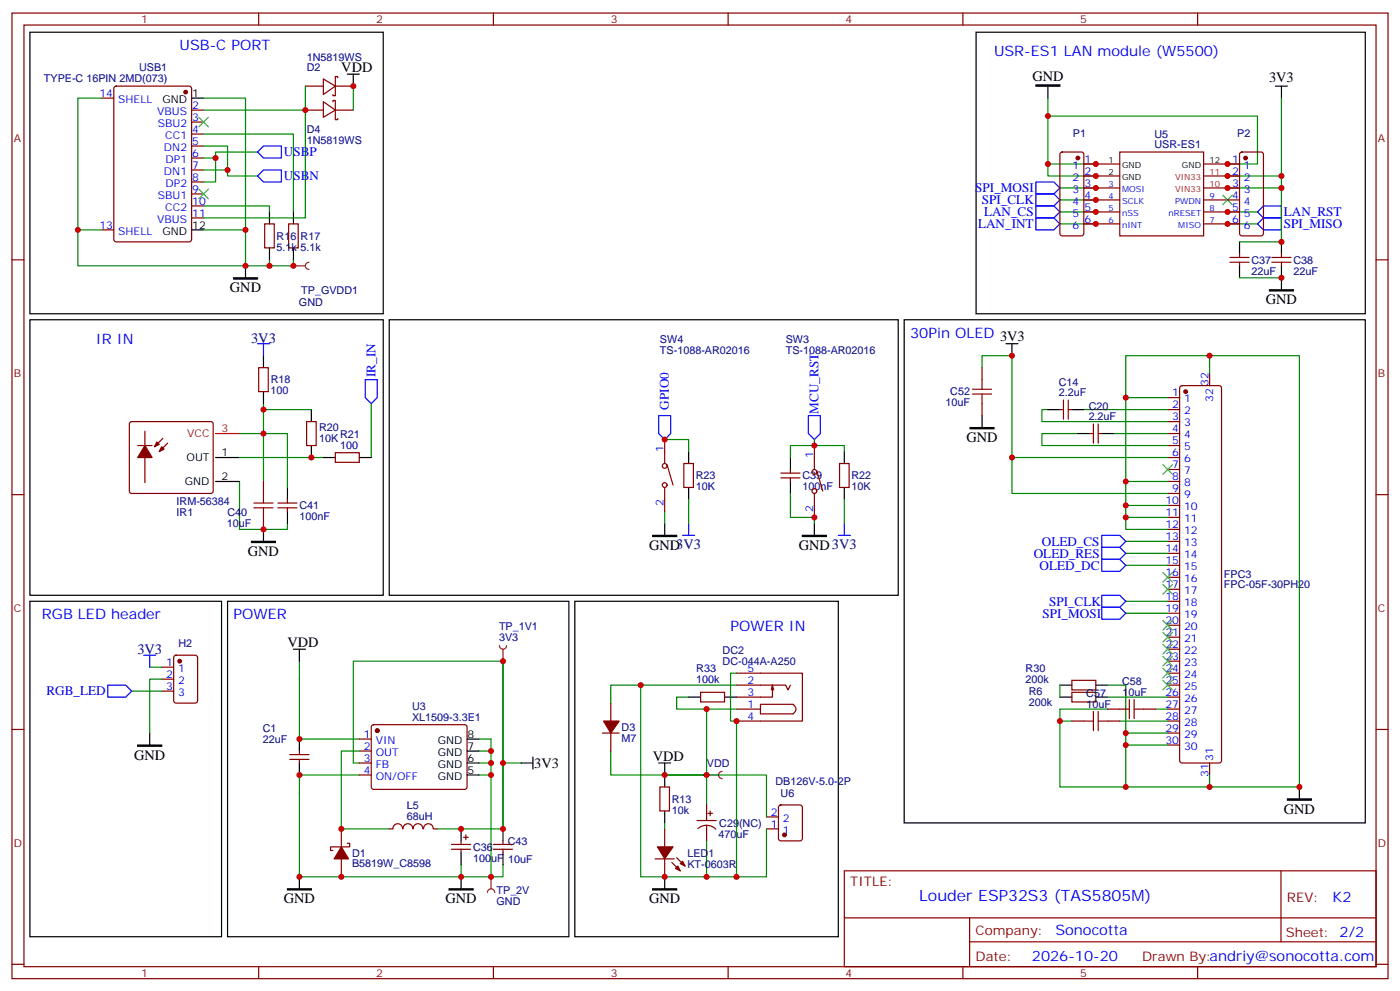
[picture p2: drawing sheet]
<svg xmlns="http://www.w3.org/2000/svg" width="412mm" height="292mm" viewBox="0 0 412 292" stroke-linecap="round" stroke-linejoin="round" font-family="sans-serif">
<g fill="none" stroke="#870000" stroke-width=".35">
<path d="M3.5 3.8h405.4v284.4h-405.4zM7.1 7.4h398.2v277.3h-398.2zM76.2 3.8v3.6M145.3 3.8v3.6M214.5 3.8v3.6M283.6 3.8v3.6M352.8 3.8v3.6M3.5 76.5h3.6M78 65.9h2.8v7.1h-2.8zM85 65.9h2.8v7.1h-2.8zM405.3 76.5h3.6M3.5 145.7h3.6"/>
<path d="M405.3 145.7h3.6M3.5 214.8h3.6M405.3 214.8h3.6M248.7 256.4h156.6v28.3h-156.6zM377.3 256.5v20.8M248.7 270.3h156.5M285.6 277.3h119.6M285.6 270.3v14.1M3.5 284h3.6M76.2 284.7v3.5M145.3 284.7v3.5M214.5 284.7v3.5"/>
<path d="M283.6 284.7v3.5M352.8 284.7v3.5M405.3 284h3.6"/>
</g>
<path d="M79.4 76.5v1.8h-7.1M86.4 76.5v1.8h-7M70.6 141.8v14.1h14.1v-1.8" fill="none" stroke="#008700" stroke-width=".35"/>
<path d="M79.4 62.4v3.5M79.4 73v3.5M86.4 62.4v3.5M86.4 73v3.5" fill="none" stroke="#000" stroke-width=".35"/>
<path d="M38.3 124.3l.5-.2h23.3l.5 .2 .2 .5v19.8l-.2 .5-.5 .2h-23.3l-.5-.2-.2-.5v-19.8z" fill="#fff" stroke="#870000" stroke-width=".35"/>
<g fill="none" stroke="#000" stroke-width=".35">
<path d="M8.8 9.5h104.1v82.9h-104.1zM287.5 9.5h114.7v82.9h-114.7zM56.4 28.9h3.6M308.7 25.4v3.5M375.7 25.4h3.5M377.5 25.4v3.5M56.4 67.7h3.6M72.3 78.3v3.5M365.1 71.2v3.6M365.1 78.3v3.5M377.5 71.2v3.6M377.5 78.3v7"/>
<path d="M8.8 94.2h104.1v81.1h-104.1zM114.7 94.2h149.9v81.1h-149.9zM77.6 104.7v3.6M77.6 115.3v3.6M63.5 134.7h7.1M91.7 120.6v3.5M91.7 131.2v3.5M95.2 134.7h3.6M105.8 134.7h3.6M202.8 133v3.5M232.8 134.7v3.6M248.7 133v3.5"/>
<path d="M63.5 141.8h7.1M77.6 155.9v3.5M84.7 143.5v3.6M84.7 150.6v3.5M195.8 154.1v3.6M202.8 143.5v3.6M232.8 141.8v3.5M239.9 154.1v3.6M248.7 143.5v3.6"/>
</g>
<path d="M63.5 127.7h7.1" fill="none" stroke="#f00" stroke-width=".35"/>
<g fill="#870000" stroke="#870000" stroke-width=".35">
<path d="M42.7 131.2l2.1 3.5h-4.2z"/>
<path d="M47.6 131.6l.7 .7-1.4 .7z"/>
<path d="M46.2 130.1l.7 .7-1.4 .8z"/>
<circle cx="54.7" cy="27.1" r=".53"/>
</g>
<g fill="none" stroke="#870000" stroke-width=".35">
<path d="M30 28.9h3.5M33.7 25.6l.5-.2h21.5l.7 .4v44.7l-.4 .7h-21.8l-.6-.4-.1-44.7zM56.4 32.4h3.6M56.4 35.9h3.6M56.4 39.5h3.6M56.4 43h3.6M56.4 46.5h3.6M56.4 50.1h3.6M56.4 53.6h3.6M56.4 57.1h3.6M322.8 48.3h7M322.8 51.8h7"/>
<path d="M322.8 55.4h7M322.8 58.9h7M329.8 44.8h24.7v24.7h-24.7zM354.5 48.3h7.1M354.5 51.8h7.1M354.5 55.4h7.1M354.5 58.9h7.1M30 67.7h3.5M56.4 60.6h3.6M56.4 64.2h3.6M322.8 62.4h7M322.8 65.9h7"/>
<path d="M354.5 62.4h7.1M354.5 65.9h7.1M362.3 77.2h5.6M362.3 75.8h5.6M365.1 74.8v1M365.1 77.2v1.1M374.6 77.2h5.7M374.6 75.8h5.7M377.5 74.8v1M377.5 77.2v1.1M76.2 108.3h2.8v7h-2.8zM40.6 131.2h4.2"/>
<path d="M42.7 127v15.1M48 129.1l-2.5 2.5M49.4 130.5l-2.5 2.5M90.3 124.1h2.8v7.1h-2.8zM98.8 133.3h7v2.8h-7zM201.4 136.5h2.9v7h-2.9zM230 139.3h5.7M232.8 138.3v1M247.3 136.5h2.8v7h-2.8zM77.6 141.8v3.5M77.6 152.4v3.5M81.8 148.1h5.7"/>
<path d="M81.8 149.5h5.7M84.7 147.1v1M84.7 149.5v1.1M230 140.7h5.7M232.8 140.7v1.1"/>
</g>
<path d="M305.2 25h7v.4h-7zM68.8 81.8h7v.4h-7zM373.9 85.3h7.1v.4h-7.1zM74.1 159.4h7v.4h-7zM192.3 157.7h7v.3h-7zM236.4 157.7h7v.3h-7z" fill="#000" stroke="#000" stroke-width=".35"/>
<g fill="none" stroke="#008700" stroke-width=".35">
<path d="M30 28.9h-7.1v38.8h7.1M60 28.9h12.3v38.8M60 32.4h30v31.8h-30M60 39.5h26.4v22.9M308.7 28.9v19.4h14.1M308.7 34.2h61.7v14.1h-8.8M377.5 28.9v22.9h-15.9M60 43h7v8.8h8.8M60 46.5h3.5M60 50.1h7M75.8 44.8h-12.3v8.8h-3.5M308.7 48.3v3.5h14.1"/>
<path d="M312.2 55.4h10.6M312.2 58.9h10.6M377.5 51.8v3.6h-15.9M377.5 55.4v15.8h-12.4M22.9 67.7v10.6h49.4v-10.6h-12.3M60 60.6h19.4v1.8M312.2 62.4h10.6M312.2 65.9h10.6M361.6 62.4h8.8M361.6 65.9h8.8M365.1 81.8h12.4M77.6 118.9v22.9"/>
<path d="M109.4 118.9v15.8M70.6 127.7h14.1v15.8M70.6 134.7h24.6M77.6 120.6h14.1M195.8 129.4h7v3.6M239.9 131.2h8.8v1.8M195.8 150.6v3.5M202.8 147.1v7M248.7 147.1v7"/>
</g>
<path d="M74.8 149.5h5.6M74.8 148.1h5.6M77.6 145.3v2.8M77.6 149.5v2.9" fill="none" stroke="#a10000" stroke-width=".35"/>
<g fill="none" stroke="#00f" stroke-width=".35">
<path d="M75.8 44.8l1.8-1.8h5.3v3.5h-5.3zM75.8 51.8l1.8-1.7h5.3v3.5h-5.3zM305.2 53.6h5.2l1.8 1.8-1.8 1.7h-5.2zM305.2 57.1h5.2l1.8 1.8-1.8 1.7h-5.2zM305.2 60.6h5.2l1.8 1.8-1.8 1.8h-5.2zM305.2 64.2h5.2l1.8 1.7-1.8 1.8h-5.2zM370.4 65.9l1.8-1.7h5.3v3.5h-5.3zM370.4 62.4l1.8-1.8h5.3v3.6h-5.3zM75.8 101.2h3.6M77.6 101.2v3.5M107.6 111.8h3.5v5.3l-1.7 1.8-1.8-1.8zM194 122.4h3.6v5.3l-1.8 1.7-1.8-1.7z"/>
<path d="M238.1 122.4h3.6v5.3l-1.8 1.7-1.8-1.7zM201.1 157.7h3.5M202.8 154.1v3.6M246.9 157.7h3.6M248.7 154.1v3.6"/>
</g>
<path d="M58.6 34.5l2.8 2.9M61.4 34.5l-2.8 2.9M58.6 55.7l2.8 2.8M61.4 55.7l-2.8 2.8M360.2 57.5l2.8 2.8M363 57.5l-2.8 2.8" fill="none" stroke="#3c3" stroke-width=".35"/>
<path d="M86.4 78.3h3.6M91 77.2a1.06 1.06 0 0 0-1 1.1 1.06 1.06 0 0 0 1 1" fill="none" stroke="#8c2424" stroke-width=".35"/>
<circle cx="86.4" cy="78.3" r=".18" fill="#8c2424"/>
<g fill="none" stroke="#000" stroke-width=".35">
<path d="M266.3 94.2h135.9v148.1h-135.9zM296.3 101.2h3.6M298.1 101.2v3.5M289.3 122.4v3.5M308.7 120.6h3.5M315.7 120.6h3.6M317.5 127.7h3.5M324.6 127.7h3.5M8.8 177.1h56.5v98.7h-56.5zM44.1 215.9v3.5M312.2 205.3h3.5M312.2 201.8h3.5"/>
<path d="M322.8 205.3h3.5M322.8 201.8h3.5M382.8 231.7v3.6"/>
</g>
<g fill="none" stroke="#870000" stroke-width=".35">
<path d="M312.4 45l.5-.2h5.7l.6 .4 .1 23.6-.5 .6-5.9 .1-.6-.5-.1-23.5zM319.3 48.3h3.5M319.3 51.8h3.5M319.3 55.4h3.5M319.3 58.9h3.5M361.6 48.3h3.5M361.6 51.8h3.5M361.6 55.4h3.5M361.6 58.9h3.5M365.4 45l.4-.2h5.7l.6 .4 .1 23.6-.5 .6-5.9 .1-.6-.5-.1-23.5zM319.3 62.4h3.5M319.3 65.9h3.5"/>
<path d="M361.6 62.4h3.5M361.6 65.9h3.5M289.3 108.3v3.5M289.3 118.9v3.5M313.3 117.8v5.6M314.7 117.8v5.6M344 117.1h3.5M347.7 113.8l.5-.2h10.9l.5 .2 .2 .5v109.7l-.2 .5-.5 .2h-10.9l-.5-.3-.2-.4v-109.7zM356.3 110v3.6M312.2 120.6h1.1M314.7 120.6h1M321 127.7h1.1"/>
<path d="M322.1 124.8v5.7M323.5 127.7h1.1M323.5 124.8v5.7M344 120.6h3.5M344 124.1h3.5M344 127.7h3.5M344 131.2h3.5M344 134.7h3.5M344 138.3h3.5M344 141.8h3.5M344 145.3h3.5M344 148.8h3.5"/>
<path d="M344 152.4h3.5M344 155.9h3.5M344 159.4h3.5M344 162.9h3.5M344 166.5h3.5M344 170h3.5M344 173.5h3.5M344 177.1h3.5M47.6 196.5h3.6M47.6 200h3.6M51.4 193.1l.5-.2h5.6l.7 .5v12.9l-.5 .7h-5.8l-.7-.4v-13zM344 180.6h3.5"/>
<path d="M344 184.1h3.5M344 187.6h3.5M344 191.2h3.5M344 194.7h3.5M344 198.2h3.5M47.6 203.5h3.6M315.7 203.9h7.1v2.8h-7.1zM315.7 200.3h7.1v2.9h-7.1zM315.7 212.3h3.6M326.3 208.8h3.5M326.3 212.3h3.5M336.9 208.8h3.5"/>
<path d="M344 201.8h3.5M344 205.3h3.5M344 208.8h3.5M344 212.3h3.5M344 215.9h3.5M344 219.4h3.5M356.3 224.7v3.5"/>
</g>
<g fill="#870000" stroke="#870000" stroke-width=".35">
<circle cx="52.9" cy="194.7" r=".53"/>
<circle cx="349.2" cy="115.3" r=".53"/>
<circle cx="317.5" cy="46.5" r=".53"/>
<circle cx="366.9" cy="46.5" r=".53"/>
</g>
<path d="M285.8 125.9h7v.4h-7zM40.6 219.4h7v.3h-7zM379.2 235.3h7.1v.3h-7.1z" fill="#000" stroke="#000" stroke-width=".35"/>
<g fill="none" stroke="#008700" stroke-width=".35">
<path d="M289.3 108.3v-3.6h8.8v30h45.9M331.6 117.1v24.7h12.4M356.3 104.7h26.5v127h-26.5v-3.5M356.3 110v-5.3h-24.7v12.4h12.4M298.1 134.7v10.6h45.9M308.7 120.6h-1.8v3.5h37.1M317.5 127.7h-10.6v3.5h37.1M319.3 120.6h24.7M328.1 127.7h15.9M331.6 141.8v7h12.4M331.6 148.8v3.6h12.4M331.6 152.4v3.5h12.4"/>
<path d="M331.6 159.4h12.4M331.6 162.9h12.4M331.6 166.5h12.4M331.6 177.1h12.4M44.1 196.5h3.5M47.6 200h-3.5v15.9M88.2 196.5v21.1M148.2 194.7v30h5.3M331.6 180.6h12.4M38.8 203.5h8.8M312.2 201.8v3.5M315.7 212.3h-3.5v19.4h19.4"/>
<path d="M326.3 208.8h-14.1v3.5M326.3 201.8h5.3v14.1M326.3 205.3h17.7M329.8 212.3h14.2M340.4 208.8h3.6M344 219.4h-12.4v12.3h24.7M344 215.9h-12.4v3.5M104.1 224.7v-30h44.1v49.4"/>
</g>
<path d="M324.6 175.3h5.2l1.8 1.8-1.8 1.7h-5.2zM324.6 178.8h5.2l1.8 1.8-1.8 1.8h-5.2zM42.3 192.9h3.6M44.1 192.9v3.6M31.7 201.8h5.3l1.8 1.7-1.8 1.8h-5.3z" fill="none" stroke="#00f" stroke-width=".35"/>
<g fill="none" stroke="#3c3" stroke-width=".35">
<path d="M342.5 136.8l2.9 2.9M345.4 136.8l-2.9 2.9M342.5 168.6l2.9 2.8M342.5 172.1l2.9 2.8M345.4 168.6l-2.9 2.8M345.4 172.1l-2.9 2.8M342.5 182.7l2.9 2.8M342.5 186.2l2.9 2.9M342.5 196.8l2.9 2.8M342.5 193.3l2.9 2.8M342.5 189.8l2.9 2.8M345.4 182.7l-2.9 2.8"/>
<path d="M345.4 186.2l-2.9 2.9M345.4 196.8l-2.9 2.8M345.4 193.3l-2.9 2.8M345.4 189.8l-2.9 2.8M342.5 200.3l2.9 2.9M345.4 200.3l-2.9 2.9"/>
</g>
<path d="M286.5 116h5.6M286.5 114.6h5.6M289.3 111.8v2.8M289.3 116v2.9M319.3 212.3h2.8M322.1 209.5v5.7M323.5 212.3h2.8M323.5 209.5v5.7M329.8 208.8h2.9M332.7 206v5.6M334.1 208.8h2.8M334.1 206v5.6" fill="none" stroke="#a10000" stroke-width=".35"/>
<path d="M144.6 258.2v3.5M143.6 262.8a1.06 1.06 0 0 1 1-1.1 1.06 1.06 0 0 1 1.1 1.1" fill="none" stroke="#8c2424" stroke-width=".35"/>
<circle cx="144.6" cy="258.2" r=".18" fill="#8c2424"/>
<path d="M88.2 194.7v1.8M88.2 217.6h17.6M141.1 217.6h3.5v40.6M104.1 224.7h1.7M105.8 228.2h-17.6v30h60v-3.5M105.8 221.2h-5.3v22.9h14.2M141.1 228.2h3.5M141.1 224.7h3.5M141.1 221.2h3.5M148.2 224.7v19.4h-19.4" fill="none" stroke="#008700" stroke-width=".35"/>
<circle cx="111.1" cy="215.2" r=".53" fill="#870000" stroke="#870000" stroke-width=".35"/>
<path d="M105.8 217.6h3.6M109.6 213.6l.5-.2 27.1 .1 .4 .6-.1 17.9-.6 .4h-27.1l-.4-.7v-17.6zM85.4 223.6h5.6M85.4 222.2h5.6M88.2 221.2v1M88.2 223.6v1.1M105.8 221.2h3.6M105.8 224.7h3.6M105.8 228.2h3.6" fill="none" stroke="#870000" stroke-width=".35"/>
<path d="M86.4 191.2h3.6M88.2 191.2v3.5M88.2 217.6v3.6M137.6 217.6h3.5M88.2 224.7v3.5M137.6 228.2h3.5M137.6 224.7h3.5M137.6 221.2h3.5M153.5 224.7h3.5M157 222.9v3.5M88.2 258.2v3.5M135.8 258.2v3.5" fill="none" stroke="#000" stroke-width=".35"/>
<path d="M84.7 261.7h7v.4h-7zM132.3 261.7h7v.4h-7z" fill="#000" stroke="#000" stroke-width=".35"/>
<path d="M147.1 190.1a1.06 1.06 0 0 0 1.1 1.1 1.06 1.06 0 0 0 1-1.1M148.2 191.2v3.5" fill="none" stroke="#8c2424" stroke-width=".35"/>
<circle cx="148.2" cy="194.7" r=".18" fill="#8c2424"/>
<path d="M100.5 244.1v5.3M100.5 252.9v5.3M102.3 248.3h.7v1.1h-5.6v1h.7M114.7 244.1h1M115.8 244.1a1.41 1.41 0 0 1 1.4-1.5 1.41 1.41 0 0 1 1.4 1.5M118.7 244.1a1.41 1.41 0 0 1 1.4-1.5 1.41 1.41 0 0 1 1.5 1.5M121.7 244.1a1.41 1.41 0 0 1 1.4-1.5 1.41 1.41 0 0 1 1.4 1.5M124.8 244.1a1.41 1.41 0 0 1 1.4-1.5 1.41 1.41 0 0 1 1.4 1.5M127.7 244.1h1.1" fill="none" stroke="#870000" stroke-width=".35"/>
<path d="M100.5 249.4l2.2 3.5h-4.3z" fill="#870000" stroke="#870000" stroke-width=".35"/>
<path d="M67 177.1h100.6v98.7h-100.6z" fill="none" stroke="#000" stroke-width=".35"/>
<path d="M208.1 228.2h3.6M212.7 227.2a1.06 1.06 0 0 0-1 1 1.06 1.06 0 0 0 1 1.1" fill="none" stroke="#8c2424" stroke-width=".35"/>
<circle cx="208.1" cy="228.2" r=".18" fill="#8c2424"/>
<g fill="none" stroke="#008700" stroke-width=".35">
<path d="M90 25.4v7M104.1 25.4v7M239.9 129.4v1.8h-7.1v3.5M232.8 145.3v7.1h7.1v1.7M217 198.2h-1.8v14.1h1.8v45.9h-28.3v-56.4h28.3M188.7 201.8h-8.8v5.2M202.8 205.3h-3.5v3.5h8.8M217 208.8h-8.9v19.4M179.9 221.2v7h28.2M208.1 228.2h17.7v12.4M208.1 228.2v8.8M135.8 254.7v3.5"/>
<path d="M195.8 242.3v1.8M208.1 247.6v10.6M225.8 244.1v14.1h-8.8"/>
</g>
<g fill="none" stroke="#870000" stroke-width=".35">
<path d="M90 32.4h5.2M90 25.4h5.2M95.2 30l3.6 2.4-3.6 2.1zM95.2 23.2l3.6 2.2-3.6 2.4zM98.1 30v-.4h.7v2.8M98.8 32.4v2.8h.7v-.3M98.8 25.4v2.8h-.7v-.4M98.8 32.4h5.3M98.8 25.4h5.3M99.5 22.9v-.4h-.7v2.9M195.8 129.4v7.1M196.5 136.8l1.8 6"/>
<path d="M239.9 131.2v7.1M240.6 138.6l1.8 6M195.8 143.5v7.1M239.9 145.3v7.1M217 198.2h19.4v14.1h-19.4M177.4 215.9h5M179.9 207v5.3M179.9 215.9v5.3M206.4 203.9h7v2.8h-7zM217 201.8h14.4l.7 1.4 .7-1.4M217 208.8h7M224 207.4l9.6 .1a1.6 1.6 0 0 1 .6 2.1l-.7 .6h-9.5z"/>
<path d="M227.5 201.8v3.5h-10.5M227.5 201.8l-.3 1.4M227.5 201.8l.4 1.4M194.4 231.7h2.8v7.1h-2.8zM208.1 237v4.6M208.5 239.5h1.4M209.2 238.8v1.4M229.5 237.2l.5-.2h5.7l.6 .5 .1 9.4-.5 .7h-5.9l-.6-.4-.1-9.5zM133 248.7h5.6M133 250.1h5.6M135.8 247.6v1.1M135.8 250.1v1"/>
<path d="M136.5 246.6h1.4M137.2 245.9v1.4M145.3 248.7h5.7M145.3 250.1h5.7M148.2 247.6v1.1M148.2 250.1v1M193 252.9h5.6M195.8 244.1v5.3M195.8 252.9v5.3M197.9 254l2.5 2.4M199.3 252.6l2.5 2.4M205.3 241.6h5.7"/>
<path d="M205.6 244a3.8 3.8 0 0 1 5.2 .2M208.1 243v4.6M225.8 244.1h3.5M225.8 240.6h3.5"/>
<circle cx="195.8" cy="137.2" r=".71"/>
<circle cx="239.9" cy="139" r=".71"/>
<circle cx="195.8" cy="142.8" r=".71"/>
<circle cx="239.9" cy="144.6" r=".71"/>
</g>
<g fill="#870000" stroke="#870000" stroke-width=".35">
<path d="M177.8 212.3h4.6l-2.5 3.6z"/>
<path d="M199 255.7l.7-.7 .7 1.4z"/>
<path d="M200.4 254.3l.7-.7 .7 1.4z"/>
<path d="M193.7 249.4h4.6l-2.5 3.5z"/>
<circle cx="231.1" cy="245.9" r=".53"/>
</g>
<g fill="none" stroke="#000" stroke-width=".35">
<path d="M102.3 21.8h3.5M104.1 21.8v3.6M169.3 177.1h77.6v98.7h-77.6zM202.8 205.3h3.6M213.4 205.3h3.6M194 224.7h3.6M195.8 224.7v7M195.8 238.8v3.5M135.8 244.1v3.5M135.8 251.1v3.6M148.2 244.1v3.5M148.2 251.1v3.6"/>
<path d="M195.8 258.2v3.5"/>
</g>
<path d="M192.3 261.7h7v.4h-7z" fill="#000" stroke="#000" stroke-width=".35"/>
<path d="M324.6 157.7h5.2l1.8 1.7-1.8 1.8h-5.2zM324.6 161.2h5.2l1.8 1.7-1.8 1.8h-5.2zM324.6 164.7h5.2l1.8 1.8-1.8 1.7h-5.2z" fill="none" stroke="#00f" stroke-width=".35"/>
<g fill="#c00">
<circle cx="79.4" cy="78.3" r=".88"/>
<circle cx="77.6" cy="155.9" r=".88"/>
<circle cx="77.6" cy="127.7" r=".88"/>
<circle cx="91.7" cy="134.7" r=".88"/>
<circle cx="77.6" cy="120.6" r=".88"/>
<circle cx="22.9" cy="67.7" r=".88"/>
<circle cx="72.3" cy="78.3" r=".88"/>
<circle cx="72.3" cy="67.7" r=".88"/>
<circle cx="63.5" cy="46.5" r=".88"/>
<circle cx="67" cy="50.1" r=".88"/>
<circle cx="195.8" cy="129.4" r=".88"/>
<circle cx="308.7" cy="48.3" r=".88"/>
<circle cx="308.7" cy="34.2" r=".88"/>
<circle cx="377.5" cy="51.8" r=".88"/>
<circle cx="377.5" cy="55.4" r=".88"/>
<circle cx="377.5" cy="71.2" r=".88"/>
<circle cx="377.5" cy="81.8" r=".88"/>
<circle cx="86.4" cy="78.3" r=".88"/>
<circle cx="298.1" cy="104.7" r=".88"/>
<circle cx="356.3" cy="104.7" r=".88"/>
<circle cx="382.8" cy="231.7" r=".88"/>
<circle cx="356.3" cy="231.7" r=".88"/>
<circle cx="298.1" cy="134.7" r=".88"/>
<circle cx="331.6" cy="117.1" r=".88"/>
<circle cx="331.6" cy="141.8" r=".88"/>
<circle cx="331.6" cy="148.8" r=".88"/>
<circle cx="331.6" cy="152.4" r=".88"/>
<circle cx="331.6" cy="219.4" r=".88"/>
<circle cx="331.6" cy="231.7" r=".88"/>
<circle cx="312.2" cy="212.3" r=".88"/>
<circle cx="331.6" cy="215.9" r=".88"/>
<circle cx="322.8" cy="48.3" r=".88"/>
<circle cx="322.8" cy="51.8" r=".88"/>
<circle cx="322.8" cy="55.4" r=".88"/>
<circle cx="322.8" cy="58.9" r=".88"/>
<circle cx="322.8" cy="62.4" r=".88"/>
<circle cx="322.8" cy="65.9" r=".88"/>
<circle cx="361.6" cy="48.3" r=".88"/>
<circle cx="361.6" cy="51.8" r=".88"/>
<circle cx="361.6" cy="55.4" r=".88"/>
<circle cx="361.6" cy="62.4" r=".88"/>
<circle cx="361.6" cy="65.9" r=".88"/>
<circle cx="148.2" cy="194.7" r=".88"/>
<circle cx="148.2" cy="224.7" r=".88"/>
<circle cx="88.2" cy="228.2" r=".88"/>
<circle cx="88.2" cy="217.6" r=".88"/>
<circle cx="144.6" cy="228.2" r=".88"/>
<circle cx="144.6" cy="224.7" r=".88"/>
<circle cx="144.6" cy="221.2" r=".88"/>
<circle cx="88.2" cy="258.2" r=".88"/>
<circle cx="148.2" cy="244.1" r=".88"/>
<circle cx="100.5" cy="244.1" r=".88"/>
<circle cx="217" cy="212.3" r=".88"/>
<circle cx="188.7" cy="201.8" r=".88"/>
<circle cx="208.1" cy="208.8" r=".88"/>
<circle cx="208.1" cy="258.2" r=".88"/>
<circle cx="208.1" cy="228.2" r=".88"/>
<circle cx="195.8" cy="258.2" r=".88"/>
<circle cx="90" cy="32.4" r=".88"/>
<circle cx="195.8" cy="228.2" r=".88"/>
<circle cx="217" cy="258.2" r=".88"/>
<circle cx="239.9" cy="131.2" r=".88"/>
<circle cx="239.9" cy="152.4" r=".88"/>
<circle cx="104.1" cy="25.4" r=".88"/>
<circle cx="100.5" cy="258.2" r=".88"/>
<circle cx="144.6" cy="258.2" r=".88"/>
<circle cx="135.8" cy="258.2" r=".88"/>
<circle cx="135.8" cy="244.1" r=".88"/>
</g>
<text font-size="4.6" fill="#00f" x="270.8" y="265.5">Louder ESP32S3 (TAS5805M)</text>
<g font-size="4.2" fill="#00f">
<text x="52.9" y="14.8">USB-C PORT</text>
<text x="292.8" y="16.5">USR-ES1 LAN module (W5500)</text>
<text x="28.2" y="101.2">IR IN</text>
<text x="268.1" y="99.4">30Pin OLED</text>
<text x="12.3" y="182.4">RGB LED header</text>
<text x="68.8" y="182.4">POWER</text>
<text x="215.2" y="185.9">POWER IN</text>
<text x="392.5" y="265.7">K2</text>
<text x="310.9" y="275.3">Sonocotta</text>
<text x="304" y="283.1">2026-10-20</text>
</g>
<g font-size="4.2">
<text x="100.5" y="21.1">VDD</text>
<text x="304.1" y="23.9">GND</text>
<text x="373.8" y="24.2">3V3</text>
<text x="67.7" y="86.1">GND</text>
<text x="372.9" y="89.7">GND</text>
<text x="294.6" y="100.5">3V3</text>
<text x="284.7" y="130.2">GND</text>
<text x="191.2" y="161.9">GND3V3</text>
<text x="235.3" y="161.9">GND3V3</text>
<text x="73" y="163.7">GND</text>
<text x="84.7" y="190.5">VDD</text>
<text x="39.5" y="223.8">GND</text>
<text x="157.4" y="226.1">3V3</text>
<text x="192.3" y="224">VDD</text>
<text x="378.2" y="239.6">GND</text>
<text x="83.6" y="266">GND</text>
<text x="131.2" y="266">GND</text>
<text x="191.2" y="266">GND</text>
</g>
<g font-size="4.2" fill="#000080">
<text x="74" y="100.9">3V3</text>
<text x="40.5" y="192.6">3V3</text>
</g>
<g font-size="3.9" fill="#00f">
<text x="83.6" y="45.9">USBP</text>
<text x="83.6" y="53">USBN</text>
<text x="287.3" y="56.6">SPI_MOSI</text>
<text x="289.2" y="60.2">SPI_CLK</text>
<text x="289.9" y="63.6">LAN_CS</text>
<text x="378.2" y="63.6">LAN_RST</text>
<text x="288.1" y="67.2">LAN_INT</text>
<text x="378.2" y="67.1">SPI_MISO</text>
<text x="110.6" y="111.1" transform="rotate(-90 110.6 111.1)">IR_IN</text>
<text x="197" y="120.6" transform="rotate(-90 197 120.6)">GPIO0</text>
<text x="241.1" y="121.8" transform="rotate(-90 241.1 121.8)">MCU_RST</text>
<text x="306.9" y="160.7">OLED_CS</text>
<text x="304.5" y="164.2">OLED_RES</text>
<text x="306.2" y="167.7">OLED_DC</text>
<text x="309" y="178.3">SPI_CLK</text>
<text x="307.1" y="181.9">SPI_MOSI</text>
<text x="13.7" y="204.8">RGB_LED</text>
</g>
<g font-size="3.9" fill="#800">
<text x="250.5" y="261">TITLE:</text>
<text x="379.1" y="265.7">REV:</text>
<text x="287.4" y="275.2">Company:</text>
<text x="378.7" y="275.8">Sheet: 2/2</text>
<text x="287.4" y="282.9">Date:</text>
<text x="336.4" y="283">Drawn By:andriy@sonocotta.com</text>
</g>
<g font-size="3.2" fill="#800">
<text x="41.6" y="6.8">1</text>
<text x="110.8" y="6.8">2</text>
<text x="179.9" y="6.8">3</text>
<text x="249.1" y="6.8">4</text>
<text x="318.2" y="6.8">5</text>
<text x="4.1" y="41.9">A</text>
<text x="405.9" y="41.9">A</text>
<text x="4.1" y="111.1">B</text>
<text x="405.9" y="111.1">B</text>
<text x="4.1" y="180.2">C</text>
<text x="405.9" y="180.2">C</text>
<text x="4.1" y="249.4">D</text>
<text x="405.9" y="249.4">D</text>
<text x="41.6" y="287.7">1</text>
<text x="110.8" y="287.7">2</text>
<text x="179.9" y="287.7">3</text>
<text x="249.1" y="287.7">4</text>
<text x="318.2" y="287.7">5</text>
</g>
<g font-size="3.2" fill="#000080">
<text x="90.4" y="17.9">1N5819WS</text>
<text x="41" y="21">USB1</text>
<text x="90.4" y="21">D2</text>
<text x="12.9" y="24.1">TYPE-C 16PIN 2MD(073)</text>
<text x="90.4" y="39.2">D4</text>
<text x="316" y="40.4">P1</text>
<text x="340.1" y="40.8">U5</text>
<text x="364.5" y="40.4">P2</text>
<text x="90.4" y="42.4">1N5819WS</text>
<text x="340.1" y="43.7">USR-ES1</text>
<text x="81.5" y="70.6">R16</text>
<text x="88.5" y="70.6">R17</text>
<text x="81.5" y="73.8">5.1k 5.1k</text>
<text x="368.7" y="77.7">C37</text>
<text x="381" y="77.7">C38</text>
<text x="368.7" y="80.9">22uF</text>
<text x="381" y="80.9">22uF</text>
<text x="88.1" y="90">GND</text>
<text x="88.8" y="86.5">TP_GVDD1</text>
<text x="194.4" y="101">SW4</text>
<text x="231.5" y="101">SW3</text>
<text x="194.4" y="104.1">TS-1088-AR02016</text>
<text x="231.5" y="104.1">TS-1088-AR02016</text>
<text x="79.7" y="112.9">R18</text>
<text x="311.9" y="113.6">C14</text>
<text x="79.7" y="116">100</text>
<text x="278.5" y="119.6">10uF</text>
<text x="279.9" y="116.5">C52</text>
<text x="311.9" y="116.7">2.2uF</text>
<text x="320.7" y="123.8">2.2uF</text>
<text x="320.7" y="120.6">C20</text>
<text x="94" y="130.2">10K</text>
<text x="94" y="127">R20</text>
<text x="100.2" y="129">R21</text>
<text x="100.2" y="132.3">100</text>
<text x="205" y="141.2">R23</text>
<text x="236.4" y="141.2">C39</text>
<text x="250.8" y="141.2">R22</text>
<text x="52" y="148.8">IRM-56384</text>
<text x="88.2" y="150">C41</text>
<text x="205" y="144.3">10K</text>
<text x="236.4" y="144.3">100nF</text>
<text x="250.8" y="144.3">10K</text>
<text x="52" y="152">IR1</text>
<text x="66.8" y="155.3">10uF</text>
<text x="67" y="152">C40</text>
<text x="88.2" y="153.2">100nF</text>
<text x="360.5" y="173.2">FPC-05F-30PH20</text>
<text x="360.5" y="170.3">FPC3</text>
<text x="147" y="185.5">TP_1V1</text>
<text x="52.6" y="190.6">H2</text>
<text x="147" y="188.8">3V3</text>
<text x="205.1" y="197.9">R33</text>
<text x="212.9" y="195.8">DC-044A-A250</text>
<text x="212.9" y="192.7">DC2</text>
<text x="302.1" y="197.9">R30</text>
<text x="205.1" y="201.1">100k</text>
<text x="302.1" y="201.2">200k</text>
<text x="330.6" y="201.8">C58</text>
<text x="121.4" y="209.1">U3</text>
<text x="303.1" y="207.9">200k</text>
<text x="303.1" y="204.7">R6</text>
<text x="320" y="205.3">C57</text>
<text x="320" y="208.5">10uF</text>
<text x="330.6" y="204.9">10uF</text>
<text x="77.4" y="215.6">C1</text>
<text x="121.4" y="212.3">XL1509-3.3E1</text>
<text x="183.1" y="215.3">D3</text>
<text x="77.4" y="218.8">22uF</text>
<text x="183.1" y="218.5">M7</text>
<text x="208.2" y="225.8">VDD</text>
<text x="228.4" y="231.1">DB126V-5.0-2P</text>
<text x="119.9" y="238.3">L5</text>
<text x="197.9" y="239.7">10k</text>
<text x="197.9" y="236.4">R13</text>
<text x="229.9" y="234.6">U6</text>
<text x="119.9" y="241.5">68uH</text>
<text x="211.9" y="243.4">C29(NC)</text>
<text x="139.3" y="250.5">C36</text>
<text x="149.6" y="248.8">C43</text>
<text x="211.7" y="246.7">470uF</text>
<text x="103.7" y="255.4">B5819W_C8598</text>
<text x="103.7" y="252.3">D1</text>
<text x="139.3" y="253.7">100uF</text>
<text x="149.7" y="254.1">10uF</text>
<text x="202.5" y="255.6">KT-0603R</text>
<text x="202.5" y="252.3">LED1</text>
<text x="146.3" y="263.2">TP_2V</text>
<text x="146.3" y="266.4">GND</text>
</g>
<g font-size="3.2" fill="#00f">
<text x="29.3" y="28.5">14</text>
<text x="34.8" y="30.3">SHELL</text>
<text x="46.3" y="33.8">VBUS</text>
<text x="56.6" y="32.1">2</text>
<text x="56.6" y="35.6">3</text>
<text x="46.5" y="37.4">SBU2</text>
<text x="48.7" y="40.9">CC1</text>
<text x="56.6" y="39.1">4</text>
<text x="48.3" y="44.4">DN2</text>
<text x="48.8" y="47.9">DP1</text>
<text x="56.6" y="42.7">5</text>
<text x="56.6" y="46.2">6</text>
<text x="319.4" y="47.9">1</text>
<text x="362.9" y="47.9">1</text>
<text x="48.3" y="51.5">DN1</text>
<text x="56.6" y="49.7">7</text>
<text x="56.6" y="53.2">8</text>
<text x="315.9" y="49.7">1</text>
<text x="315.9" y="53.2">2</text>
<text x="319.4" y="51.5">2</text>
<text x="362.9" y="51.5">2</text>
<text x="366.4" y="49.7">1</text>
<text x="366.4" y="53.2">2</text>
<text x="46.5" y="58.5">SBU1</text>
<text x="48.8" y="55">DP2</text>
<text x="56.6" y="56.8">9</text>
<text x="315.9" y="56.8">3</text>
<text x="319.4" y="55">3</text>
<text x="319.4" y="58.5">4</text>
<text x="362.9" y="55">3</text>
<text x="362.9" y="58.5">4</text>
<text x="366.4" y="56.8">3</text>
<text x="46.3" y="65.6">VBUS</text>
<text x="48.7" y="62.1">CC2</text>
<text x="56.6" y="60.3">10</text>
<text x="56.6" y="63.8">11</text>
<text x="315.9" y="60.3">4</text>
<text x="315.9" y="63.8">5</text>
<text x="319.4" y="62.1">5</text>
<text x="319.4" y="65.6">6</text>
<text x="362.9" y="62.1">5</text>
<text x="362.9" y="65.6">6</text>
<text x="366.4" y="60.3">4</text>
<text x="366.4" y="63.8">5</text>
<text x="29.3" y="67.3">13</text>
<text x="34.8" y="69.1">SHELL</text>
<text x="315.9" y="67.3">6</text>
<text x="366.4" y="67.3">6</text>
<text x="356" y="113.6" transform="rotate(-90 356 113.6)">32</text>
<text x="345.3" y="116.7">1</text>
<text x="348.8" y="118.5">1</text>
<text x="357.4" y="118.3" transform="rotate(-90 357.4 118.3)">32</text>
<text x="345.3" y="120.3">2</text>
<text x="345.3" y="123.8">3</text>
<text x="348.8" y="122">2</text>
<text x="348.8" y="125.6">3</text>
<text x="345.3" y="127.3">4</text>
<text x="345.3" y="130.8">5</text>
<text x="348.8" y="129.1">4</text>
<text x="195.4" y="133" transform="rotate(-90 195.4 133)">1</text>
<text x="239.5" y="134.7" transform="rotate(-90 239.5 134.7)">1</text>
<text x="345.3" y="134.4">6</text>
<text x="345.3" y="137.9">7</text>
<text x="348.8" y="132.6">5</text>
<text x="348.8" y="136.1">6</text>
<text x="345.3" y="141.4">8</text>
<text x="348.8" y="139.7">7</text>
<text x="348.8" y="143.2">8</text>
<text x="195.4" y="149.1" transform="rotate(-90 195.4 149.1)">2</text>
<text x="343.3" y="148.5">10</text>
<text x="345.3" y="145">9</text>
<text x="348.8" y="146.7">9</text>
<text x="239.5" y="150.9" transform="rotate(-90 239.5 150.9)">2</text>
<text x="343.3" y="152">11</text>
<text x="343.3" y="155.5">12</text>
<text x="348.8" y="150.2">10</text>
<text x="348.8" y="153.8">11</text>
<text x="343.3" y="159.1">13</text>
<text x="348.8" y="157.3">12</text>
<text x="348.8" y="160.8">13</text>
<text x="343.3" y="162.6">14</text>
<text x="343.3" y="166.1">15</text>
<text x="348.8" y="164.4">14</text>
<text x="348.8" y="167.9">15</text>
<text x="343.3" y="169.7">16</text>
<text x="343.3" y="173.2">17</text>
<text x="348.8" y="171.4">16</text>
<text x="343.3" y="176.7">18</text>
<text x="348.8" y="174.9">17</text>
<text x="348.8" y="178.5">18</text>
<text x="343.3" y="180.2">19</text>
<text x="343.3" y="183.8">20</text>
<text x="348.8" y="182">19</text>
<text x="348.8" y="185.5">20</text>
<text x="343.3" y="187.3">21</text>
<text x="343.3" y="190.8">22</text>
<text x="348.8" y="189.1">21</text>
<text x="49" y="196.1">1</text>
<text x="52.5" y="197.9">1</text>
<text x="220.2" y="197.9">5</text>
<text x="343.3" y="194.3">23</text>
<text x="343.3" y="197.9">24</text>
<text x="348.8" y="192.6">22</text>
<text x="348.8" y="196.1">23</text>
<text x="49" y="199.6">2</text>
<text x="49" y="203.2">3</text>
<text x="52.5" y="201.4">2</text>
<text x="220.2" y="201.4">2</text>
<text x="343.3" y="201.4">25</text>
<text x="348.8" y="199.6">24</text>
<text x="348.8" y="203.2">25</text>
<text x="52.5" y="204.9">3</text>
<text x="220.2" y="204.9">3</text>
<text x="220.2" y="208.5">1</text>
<text x="343.3" y="204.9">26</text>
<text x="343.3" y="208.5">27</text>
<text x="348.8" y="206.7">26</text>
<text x="220.2" y="212">4</text>
<text x="343.3" y="212">28</text>
<text x="343.3" y="215.5">29</text>
<text x="348.8" y="210.2">27</text>
<text x="348.8" y="213.7">28</text>
<text x="107.2" y="217.3">1</text>
<text x="107.2" y="220.8">2</text>
<text x="110.7" y="219">VIN</text>
<text x="343.3" y="219">30</text>
<text x="348.8" y="217.3">29</text>
<text x="348.8" y="220.8">30</text>
<text x="107.2" y="224.3">3</text>
<text x="107.2" y="227.9">4</text>
<text x="110.7" y="222.6">OUT</text>
<text x="110.7" y="226.1">FB</text>
<text x="357.4" y="224" transform="rotate(-90 357.4 224)">31</text>
<text x="110.7" y="229.6">ON/OFF</text>
<text x="356" y="228.7" transform="rotate(-90 356 228.7)">31</text>
<text x="227.1" y="243.7">1</text>
<text x="227.1" y="240.2">2</text>
<text x="230.6" y="245.5">1</text>
<text x="230.6" y="242">2</text>
</g>
<g font-size="3.2">
<text x="56.6" y="28.5">1</text>
<text x="47.9" y="30.3">GND</text>
<text x="47.9" y="69.1">GND</text>
<text x="56.6" y="67.3">12</text>
<text x="55" y="135.8">OUT</text>
<text x="65.3" y="134.4">1</text>
<text x="54.5" y="142.8">GND</text>
<text x="65.3" y="141.4">2</text>
<text x="129" y="219">GND</text>
<text x="137.8" y="220.8">7</text>
<text x="137.8" y="217.3">8</text>
<text x="129" y="226.1">GND</text>
<text x="129" y="222.6">GND</text>
<text x="137.8" y="227.9">5</text>
<text x="137.8" y="224.3">6</text>
<text x="129" y="229.6">GND</text>
</g>
<g font-size="3.2" fill="#f00">
<text x="55.1" y="128.7">VCC</text>
<text x="65.3" y="127.3">3</text>
</g>
<g font-size="2.5">
<text x="326.5" y="47.9">1</text>
<text x="356.3" y="47.9">12</text>
<text x="326.5" y="51.5">2</text>
<text x="330.6" y="49.4">GND</text>
<text x="330.6" y="52.9">GND</text>
<text x="348.2" y="49.4">GND</text>
</g>
<g font-size="2.5" fill="#f00">
<text x="346.1" y="52.9">VIN33</text>
<text x="356.3" y="51.5">11</text>
<text x="346.1" y="56.4">VIN33</text>
<text x="356.3" y="55">10</text>
</g>
<g font-size="2.5" fill="#00f">
<text x="326.5" y="55">3</text>
<text x="326.5" y="58.5">4</text>
<text x="330.6" y="56.4">MOSI</text>
<text x="330.6" y="59.9">SCLK</text>
<text x="346.2" y="59.9">PWDN</text>
<text x="356.3" y="58.5">9</text>
<text x="326.5" y="62.1">5</text>
<text x="326.5" y="65.6">6</text>
<text x="330.6" y="63.5">nSS</text>
<text x="344.2" y="63.5">nRESET</text>
<text x="356.3" y="65.6">7</text>
<text x="356.3" y="62.1">8</text>
<text x="330.6" y="67">nINT</text>
<text x="347.1" y="67">MISO</text>
</g>
</svg>
